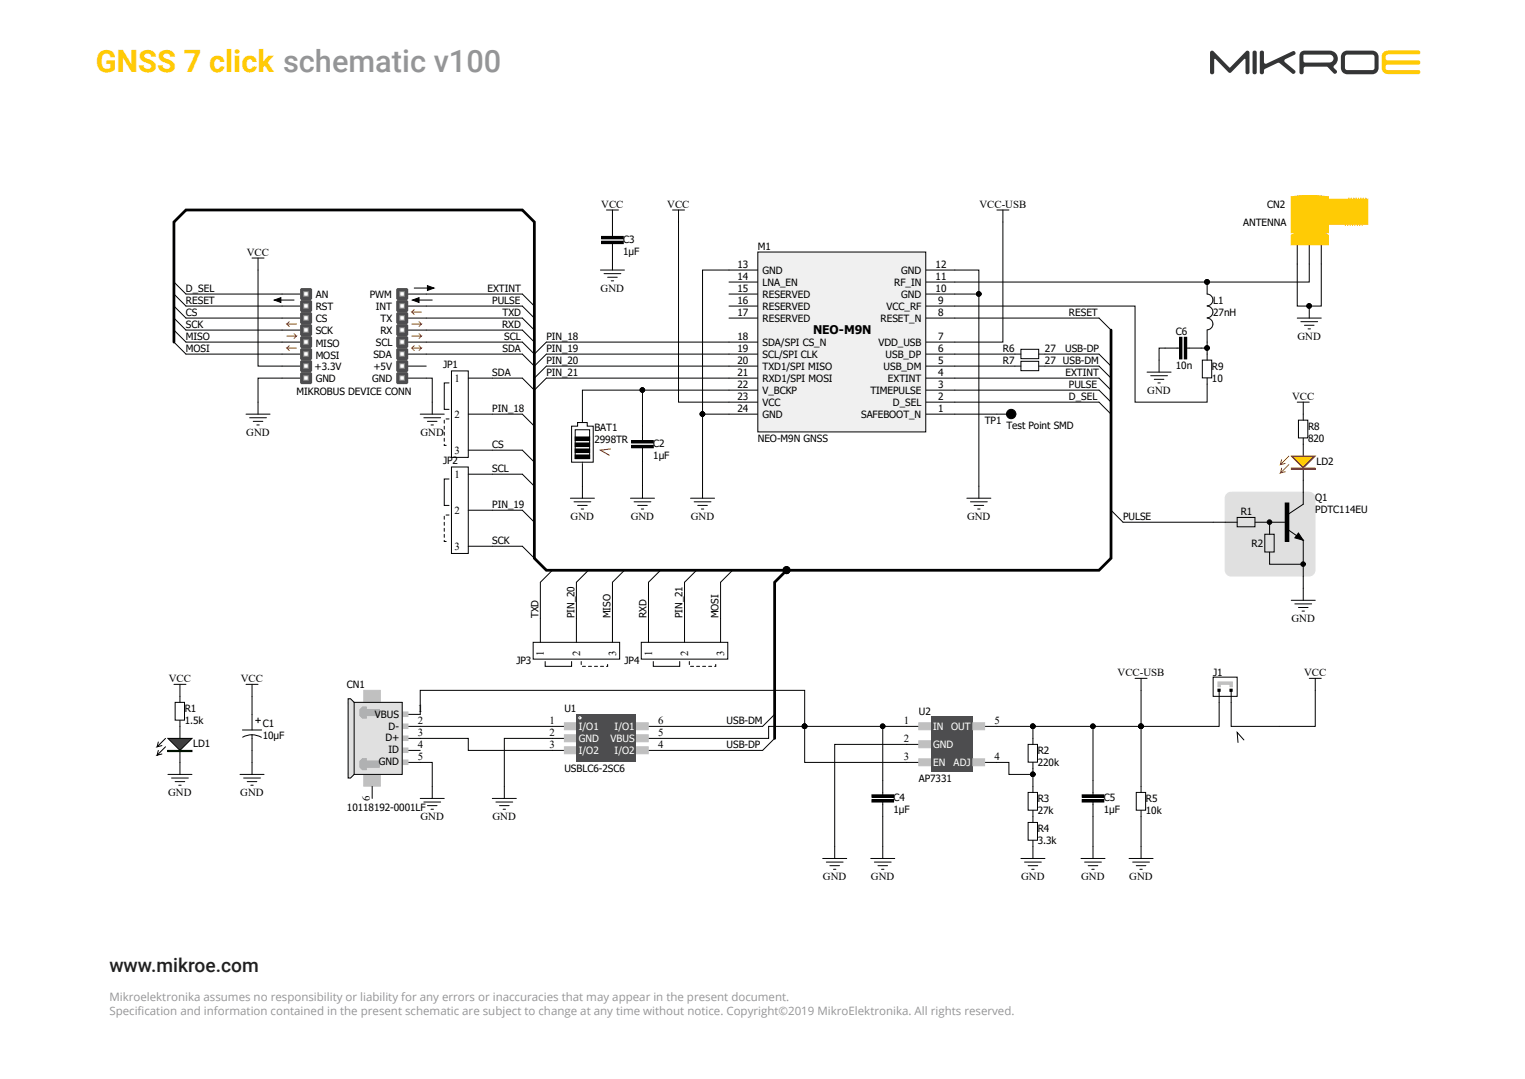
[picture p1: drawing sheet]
<svg xmlns="http://www.w3.org/2000/svg" width="420mm" height="297mm" viewBox="0 0 420 297" stroke-linecap="round" stroke-linejoin="round" font-family="sans-serif">
<path d="M381 14.4l1.3-.5h8.4a.54 .54 0 0 1 .5 .5 .54 .54 0 0 1-.5 .6h-8.6a.9 .9 0 0 0-.5 .8 .9 .9 0 0 0 .5 .8h8.6a.58 .58 0 0 1 .5 .6 .58 .58 0 0 1-.5 .6h-8.6a.8 .8 0 0 0-.5 .8 .8 .8 0 0 0 .7 .7h8.4a.55 .55 0 0 1 .5 .5 .55 .55 0 0 1-.5 .6h-8.4a1.74 1.74 0 0 1-1.8-1.8v-3.3z" fill-rule="evenodd" fill="#ffcb05"/>
<path d="M359 15.1l7.2-.1a1.09 1.09 0 0 1 1.1 1.1 1.09 1.09 0 0 1-1.1 1.1h-6.9l-.3-.5zM358.4 14.2l-.5 1.1v4.6a.58 .58 0 0 0 .6 .5 .58 .58 0 0 0 .5-.5l.1-1.2 .3-.3h5.9l2 1.8a.56 .56 0 0 0 .7-.1 .56 .56 0 0 0 .1-.7l-.3-.3a.72 .72 0 0 1-.5-.6 .72 .72 0 0 1 .5-.7 2.22 2.22 0 0 0 .5-2.5 2.22 2.22 0 0 0-2.1-1.4h-6.9zM347.1 14.1l-.1 .3v5.5a.58 .58 0 0 0 .5 .5 .58 .58 0 0 0 .6-.5v-.7l.3-.2 3.7-1.7 3.8 2.9a.57 .57 0 0 0 .7-.1 .57 .57 0 0 0 0-.7l-2.7-2.3-.2-.4 .3-.4 2.5-1.2a.56 .56 0 0 0 .2-.7 .56 .56 0 0 0-.7-.3l-7.3 3.5-.6-.4v-3l-.5-.3zM345.1 14.1l-.1 .3v5.5a.58 .58 0 0 0 .5 .5 .58 .58 0 0 0 .6-.5v-5.5l-.3-.4zM369.8 14.4l.9-.4 7.2-.1a1.74 1.74 0 0 1 1.8 1.8v3a1.74 1.74 0 0 1-1.8 1.7h-6.8a1.74 1.74 0 0 1-1.8-1.7v-3.4zM370.6 15.2l-.2 .5v3l.3 .5 7.2 .1 .6-.3 .1-3.3-.4-.6-7.1-.1zM333.4 14.1l-.1 .4v5.4a.58 .58 0 0 0 .5 .5 .58 .58 0 0 0 .6-.5v-3.5l.3-.2 3.6 3.7 .4 .2 .4-.2 3.5-3.6 .3-.1 .1 3.7a.55 .55 0 0 0 .6 .5 .55 .55 0 0 0 .5-.5v-5.4l-.3-.5-.6 .1-4.5 4.5-4.5-4.5-.4-.2z" fill-rule="evenodd" fill="#343537"/>
<path d="M357.3 67.4v5.3M360.6 67.4v5.3M363.9 67.4v5.3" fill="none" stroke="#000" stroke-width=".28"/>
<path d="M365.9 54.8h10.8v6.9h-10.8z" fill="#ffcb05" stroke="#fd8300" stroke-width=".28"/>
<path d="M365.9 54.8v7" fill="none" stroke="#808080" stroke-width=".28"/>
<path d="M371.5 54.5l-1 7.6M372.2 54.5l-1 7.6M372.8 54.5l-1 7.6M373.5 54.5l-1 7.6M374.1 54.5l-.9 7.6M374.8 54.5l-1 7.6M375.5 54.5l-1 7.6M376.1 54.5l-1 7.6" fill="none" stroke="#fd8300" stroke-width=".28"/>
<path d="M355.6 64.7l1.3-.6h7.3l1.7 .6v2.7h-10.3z" fill-rule="evenodd" fill="#ffcb05"/>
<path d="M355.6 64.7l1.3-.6h7.3l1.7 .6v2.7h-10.3z" fill="none" stroke="#fd8300" stroke-width=".28"/>
<path d="M355.6 54.2l3-.4h4l3.3 .4v9.9h-10.3z" fill-rule="evenodd" fill="#ffcb05"/>
<path d="M355.6 54.2l3-.4h4l3.3 .4v9.9h-10.3z" fill="none" stroke="#fd8300" stroke-width=".28"/>
<path d="M249.7 199.9h3.3M249.7 204.9h3.3M249.7 209.9h3.3" fill="none" stroke="#000" stroke-width=".28"/>
<g fill="#c0c0c0" stroke="#c0c0c0" stroke-width=".28">
<path d="M253 198.9h3.3v2h-3.3z"/>
<path d="M253 203.9h3.3v1.9h-3.3z"/>
<path d="M253 208.9h3.3v1.9h-3.3z"/>
</g>
<path d="M256.4 197.3h11.5v15.1h-11.5z" fill="#4d4d4f"/>
<path d="M49.6 199.9v3.3M115.7 199.9h36.4M271.2 199.9h3.4M46.3 206.6h6.6v.3h-6.6zM49.6 206.6v3.3M271.2 209.9h3.4" fill="none" stroke="#000" stroke-width=".28"/>
<g fill="#c0c0c0" stroke="#c0c0c0" stroke-width=".28">
<path d="M267.9 198.9h3.3v2h-3.3z"/>
<path d="M267.9 208.9h3.3v1.9h-3.3z"/>
</g>
<path d="M46.3 206.7h6.6" fill="none" stroke="#00bf00" stroke-width=".33"/>
<path d="M46.3 203.2h6.6l-3.3 3.4z" fill="#00bf00"/>
<g fill="none" stroke="#000" stroke-width=".28">
<path d="M67.8 114h6.6M68.7 115h4.7M69.7 116h2.7M70.7 117h.7M77.7 104.1h-6.6v9.9M115.7 114h6.7M116.7 115h4.7M117.4 104.1h1.6v9.9M117.7 116h2.7M118.7 117h.7M358.9 122.3v3.3M358.9 128.9v3.3"/>
<path d="M249.7 199.9h-28.1v10h28.1M43.6 206.6l-.3 1.3M43.6 204.2l-.3 1.4M45.6 205.6l-2.3 2.3 1.3-.4M45.6 203.2l-2.3 2.4 1.3-.4M46.3 203.2h6.6l-3.3 3.4zM115.7 203.2h13.3v3.4h23.1M115.7 209.9h3.3v9.9M115.7 219.8h6.7M135.6 219.8h6.6M152.1 203.2h-13.2v16.6M249.7 204.9h-19.8v31.4"/>
<path d="M116.7 220.8h4.7M117.7 221.8h2.7M118.7 222.7h.7M136.6 220.8h4.6M137.6 221.8h2.6M138.6 222.7h.6M226.6 236.3h6.6M227.6 237.3h4.6M228.6 238.3h2.6M229.6 239.3h.6"/>
</g>
<g fill="#000" stroke="#000" stroke-width=".28">
<circle cx="221.6" cy="199.9" r=".63"/>
<circle cx="243.1" cy="199.9" r=".63"/>
</g>
<path d="M355.6 129h6.6" fill="none" stroke="#f00" stroke-width=".33"/>
<path d="M355.6 128.9h6.6v.3h-6.6z" fill="none" stroke="#f00" stroke-width=".28"/>
<path d="M355.6 125.6h6.6l-3.3 3.3z" fill="#f30"/>
<path d="M353 128.9l-.4 1.3M353 126.6l-.4 1.3M355 127.9l-2.4 2.3 1.4-.3M355 125.6l-2.4 2.3 1.4-.4M355.6 125.6h6.6l-3.3 3.3z" fill="none" stroke="#f00" stroke-width=".28"/>
<g fill="none" stroke="#000" stroke-width=".28">
<path d="M167 57.8h3.3M168.7 57.8v3.3M185.2 57.8h3.3M186.9 57.8v52.9h13.9M274.6 57.8h3.3M276.2 57.8v36.4h-13.2M69.4 71h3.3M71.1 71v29.8h6.6M165.4 74.3h6.6M166.4 75.3h4.6M167.4 76.3h2.6M168.3 77.3h.7"/>
<path d="M168.7 71v3.3M200.8 74.3h-7.3v39.7M357.3 72.7v11.5h6.6v-11.5M47.9 80.9l3.3 3.3h26.5M117.4 80.9h26.5M117.4 87.6h26.5M117.4 84.2h26.5M117.4 90.9h26.5M117.4 94.2h26.5M263 80.9h6.6M263 97.5h18.2M281.2 96.1h4.9v2.6h-4.9z"/>
<path d="M281.2 99.5h4.9v2.5h-4.9zM286.1 97.5h1.7M357.3 87.6h6.6M358.3 88.5h4.6M359.3 89.5h2.6M360.2 90.5h.7M360.6 84.2v3.4M176.9 107.4v9.9M193.5 114v23.1M193.5 114h7.3M263 100.8h18.2M286.1 100.8h1.7"/>
<path d="M157.1 137.1h6.6M158.1 138.1h4.6M159.1 139.1h2.6M160.4 133.8v3.3M173.6 137.1h6.7M174.6 138.1h4.7M175.6 139.1h2.7M176.9 127.2v9.9M190.2 137.1h6.6M191.2 138.1h4.6M192.2 139.1h2.6M266.3 137.1h6.6"/>
<path d="M267.3 138.1h4.6M268.3 139.1h2.6M269.6 133.8v3.3M160.1 140.1h.6M176.6 140.1h.7M193.2 140.1h.6M269.3 140.1h.6M355.6 165.2h6.6M356.6 166.2h4.6M357.6 167.2h2.6M358.6 168.2h.7M358.9 161.9v3.3"/>
<path d="M47.9 188.4h3.3M48.2 193.3h2.6v4.9h-2.6zM49.6 188.4v4.9M49.6 198.3v1.6M67.8 188.4h3.3M69.4 188.4v12.5M70.4 198.3h1.3M71.1 197.6v1.3M243.1 199.9v18.9M274.6 199.9h9.9M301 199.9v18.9M312.6 186.7h3.3"/>
<path d="M314.3 186.7v29.8M360.6 186.7h3.3M362.2 186.7v13.2h-9.9M46.3 213.2h6.6M47.2 214.2h4.7M48.2 215.1h2.7M49.2 216.1h.7M49.6 209.9v3.3M66.1 213.2h6.6M66.8 200.9h5.3M67.1 214.2h4.6M68.1 215.1h2.6"/>
<path d="M69.1 216.1h.6M69.4 202.3l1.1 .1 1.5 .5M69.4 202.3l-1.1 .1-1.5 .5M69.4 202.3v10.9M240.1 218.8h6v.6h-6zM274.6 209.9h3.3v3.3h6.6v-3.3M283.2 204.9h2.5v4.9h-2.5zM283.2 218.1h2.5v4.9h-2.5zM284.5 203.2v1.7M284.5 213.2v4.9M298 218.8h6v.6h-6zM239.8 236.3h6.6"/>
<path d="M240.1 220.1h6v.7h-6zM240.8 237.3h4.6M241.8 238.3h2.6M242.8 239.3h.7M243.1 220.8v15.5M281.2 236.3h6.6M282.2 237.3h4.6M283.2 226.4h2.5v4.9h-2.5zM283.2 238.3h2.6M284.1 239.3h.7M284.5 223.1v3.3M284.5 231.3v5"/>
<path d="M297.7 236.3h6.6M298 220.1h6v.7h-6zM298.7 237.3h4.6M299.7 238.3h2.6M300.7 239.3h.7M301 220.8v15.5M310.9 236.3h6.7M311.9 237.3h4.7M312.9 238.3h2.7M313.9 239.3h.7M314.3 224.7v11.6"/>
</g>
<g fill="#000" stroke="#000" stroke-width=".28">
<circle cx="269.6" cy="80.9" r=".63"/>
<circle cx="360.5" cy="84.2" r=".63"/>
<circle cx="176.9" cy="107.4" r=".63"/>
<circle cx="193.5" cy="114" r=".63"/>
<circle cx="216.6" cy="156.9" r=".96"/>
<circle cx="243.1" cy="199.9" r=".63"/>
<circle cx="284.4" cy="199.9" r=".63"/>
<circle cx="301" cy="199.9" r=".63"/>
<circle cx="314.2" cy="199.9" r=".63"/>
<circle cx="284.4" cy="213.1" r=".63"/>
</g>
<g fill="#000">
<path d="M240.1 218.8h6v.6h-6z" fill-rule="evenodd"/>
<path d="M298 218.8h6v.6h-6z" fill-rule="evenodd"/>
<path d="M240.1 220.1h6v.7h-6z" fill-rule="evenodd"/>
<path d="M298 220.1h6v.7h-6z" fill-rule="evenodd"/>
</g>
<path d="M306 90.9v62.8l-3.3 3.3h-152.2l-3.3-3.3v-92.6l-3.3-3.3h-92.7l-3.3 3.3v33.1" fill="none" stroke="#000" stroke-width=".76"/>
<path d="M337.9 136l1.2-.5h21.4a1.65 1.65 0 0 1 1.7 1.6v19.8a1.65 1.65 0 0 1-1.7 1.7h-21.4a1.65 1.65 0 0 1-1.7-1.7v-19.8z" fill="#e0e0e0"/>
<path d="M337.9 136l1.2-.5h21.4a1.65 1.65 0 0 1 1.7 1.6v19.8a1.65 1.65 0 0 1-1.7 1.7h-21.4a1.65 1.65 0 0 1-1.7-1.7v-19.8z" fill="none" stroke="#e0e0e0" stroke-width=".28"/>
<g fill="none" stroke="#000" stroke-width=".28">
<path d="M114.1 79.3h4.9M117.7 78.6l1.8 .7-1.8 .7zM165.7 66.4h6v.7h-6zM165.7 65.1h6v.6h-6zM168.7 61.1v4M168.7 67.1v3.9M75.5 82.6l1.9-.7v1.4zM76 82.6h5M113.6 82.6l1.8-.7v1.4zM114.1 82.6h4.9M143.9 80.9l3.3 3.3M143.9 84.2l3.3 3.4"/>
<path d="M143.9 87.6l3.3 3.3M143.9 90.9l3.3 3.3M143.9 94.2l3.3 3.3 3.3-3.3h50.3M143.9 97.5l3.3 3.3 3.3-3.3h50.3M263 84.2h49.6v26.5h19.9v-6.6M263 87.6h39.7l3.3 3.3M287.8 97.5h14.9l3.3 3.3M324.8 92.8h.7v6h-.7zM324.8 95.8h-5.6v6.6M326.2 92.8h.6v6h-.6zM326.8 95.8h5.7M331.1 99.1h2.6v4.9h-2.6z"/>
<path d="M332.5 94.2v4.9M176.9 117.3v4M200.8 104.1h-50.3l-3.3 3.3M200.8 100.8h-50.3l-3.3 3.3M263 104.1h39.7l3.3 3.3M263 107.4h39.7l3.3 3.3M287.8 100.8h14.9l3.3 3.3M315.9 102.4h6.6M316.9 103.4h4.6M317.9 104.4h2.6M318.9 105.4h.7M357.3 110.7h3.3"/>
<path d="M357.6 115.6h2.6v4.9h-2.6zM358.9 110.7v4.9M174 122.6h5.9v.7h-5.9zM174 121.3h5.9v.6h-5.9zM176.9 123.3v3.9M354 138.5h1v10.5h-1zM358.9 120.6v1.7M358.9 132.2v6.6l-3.9 2.6M306 140.4l3.3 3.3h31.4M340.7 142.4h4.9v2.6h-4.9zM345.7 143.7h8.6M348.3 147.1h2.6v4.8h-2.6z"/>
<path d="M349.7 152v3.3h9.2M349.7 143.7v3.4M354.6 145.7l4.3 3v13.2M357.6 146.7l1.3 2-2.3-.7zM213.3 196.6l-3.3 3.3h-28.1M334.1 186.4h6.6v5.3h-6.6zM335.8 190v9.9h-51.3v3.3M339.1 190v9.9h13.2M213.3 203.2l-3.3 3.4h-28.1"/>
</g>
<g fill="#000">
<path d="M117.7 78.6l1.8 .7-1.8 .7zM75.5 82.6l1.9-.7v1.4zM113.6 82.6l1.8-.7v1.4zM357.6 146.7l1.3 2-2.3-.7z"/>
<path d="M165.7 66.4h6v.7h-6z" fill-rule="evenodd"/>
<path d="M165.7 65.1h6v.6h-6z" fill-rule="evenodd"/>
<path d="M324.8 92.8h.7v6h-.7z" fill-rule="evenodd"/>
<path d="M326.2 92.8h.6v6h-.6z" fill-rule="evenodd"/>
<path d="M174 122.6h5.9v.7h-5.9z" fill-rule="evenodd"/>
<path d="M174 121.3h5.9v.6h-5.9z" fill-rule="evenodd"/>
<path d="M354 138.5h1v10.5h-1z" fill-rule="evenodd"/>
</g>
<g fill="#000" stroke="#000" stroke-width=".28">
<path d="M335.4 189.7h.6v.6h-.6zM338.7 189.7h.6v.6h-.6z"/>
<circle cx="332.4" cy="95.8" r=".63"/>
<circle cx="216.6" cy="156.9" r=".96"/>
<circle cx="349.6" cy="143.7" r=".63"/>
<circle cx="358.9" cy="155.3" r=".63"/>
<circle cx="284.4" cy="199.9" r=".63"/>
<circle cx="301" cy="199.9" r=".63"/>
<circle cx="314.2" cy="199.9" r=".63"/>
</g>
<path d="M216.7 157l-3.4 3.3v42.9" fill="none" stroke="#000" stroke-width=".76"/>
<path d="M168.1 123.6l-2.7 .3 2.4 1.4" fill="none" stroke="#c00" stroke-width=".28"/>
<path d="M335.4 187.7h4v1.3h-.7v-.6h-2.6v.6h-.7z" fill-rule="evenodd" fill="#c0c0c0"/>
<path d="M335.4 187.7h4v1.3h-.7v-.6h-2.6v.6h-.7z" fill="none" stroke="#c0c0c0" stroke-width=".28"/>
<g fill="none" stroke="#000" stroke-width=".28">
<path d="M200.8 77.6h7.9M200.8 74.3h7.9M255 77.6h8M255 74.3h8M200.8 97.5h7.9M200.8 94.2h7.9M200.8 87.6h7.9M200.8 84.2h7.9M200.8 80.9h7.9M255 97.5h8M255 94.2h8M255 87.6h8"/>
<path d="M255 84.2h8M255 80.9h8M200.8 114h7.9M200.8 110.7h7.9M200.8 107.4h7.9M200.8 104.1h7.9M200.8 100.8h7.9M255 114h8M255 110.7h8M255 107.4h8M255 104.1h8M255 100.8h8"/>
<path d="M342.6 203.7l-1.9-2.1 .3 2.8"/>
</g>
<path d="M208.7 69.4h46.3v49.5h-46.3z" fill="#f0f0f0" stroke="#000" stroke-width=".28"/>
<g fill="none" stroke="#000" stroke-width=".28">
<path d="M263 74.3h6.6v59.5M77.7 80.9h4.9M77.7 84.2h4.9M77.7 87.6h4.9M77.7 90.9h4.9M77.7 94.2h4.9M77.7 97.5h4.9M112.4 80.9h5M112.4 84.2h5M112.4 87.6h5M112.4 90.9h5M112.4 94.2h5"/>
<path d="M112.4 97.5h5M77.7 100.8h4.9M77.7 104.1h4.9M112.4 100.8h5M112.4 104.1h5M157.4 117.3h1.7v-1h2.6v1h1.7v9.9h-6zM158.4 118.3h4v7.9h-4zM200.8 107.4h-40.4v8.9M158.4 125.2h4v1h-4zM158.4 123.6h4v1h-4zM158.4 121.9h4v1h-4zM158.4 120.3h4v1h-4z"/>
<path d="M160.4 127.9v5.9"/>
</g>
<g fill="#000" stroke="#000" stroke-width=".28">
<circle cx="269.6" cy="80.9" r=".63"/>
<circle cx="176.9" cy="107.4" r=".63"/>
</g>
<path d="M160.4 127.2v.7" fill="none" stroke="#0c0087" stroke-width=".28"/>
<g fill="#000">
<path d="M158.4 125.2h4v1h-4z" fill-rule="evenodd"/>
<path d="M158.4 123.6h4v1h-4z" fill-rule="evenodd"/>
<path d="M158.4 121.9h4v1h-4z" fill-rule="evenodd"/>
<path d="M158.4 120.3h4v1h-4z" fill-rule="evenodd"/>
</g>
<g fill="#4d4d4f">
<path d="M82.6 79.6l.4-.3h2.6l.4 .3v2.7l-.4 .3h-2.6l-.4-.3z" fill-rule="evenodd"/>
<path d="M82.6 82.9l.4-.3h2.6l.4 .3v2.7l-.4 .3h-2.6l-.4-.3z" fill-rule="evenodd"/>
</g>
<g fill="#fff" stroke="#808080" stroke-width=".28">
<path d="M83.6 80.3h1.3v1.2h-1.3z"/>
<path d="M83.6 83.6h1.3v1.2h-1.3z"/>
</g>
<g fill="#4d4d4f">
<path d="M82.6 86.2l.4-.3h2.6l.4 .3v2.7l-.4 .3h-2.6l-.4-.3z" fill-rule="evenodd"/>
<path d="M82.6 89.5l.4-.3h2.6l.4 .3v2.7l-.4 .3h-2.6l-.4-.3z" fill-rule="evenodd"/>
</g>
<g fill="#fff" stroke="#808080" stroke-width=".28">
<path d="M83.6 86.9h1.3v1.2h-1.3z"/>
<path d="M83.6 90.2h1.3v1.3h-1.3z"/>
</g>
<g fill="#4d4d4f">
<path d="M82.6 92.8l.4-.3h2.6l.4 .3v2.7l-.4 .3h-2.6l-.4-.3z" fill-rule="evenodd"/>
<path d="M82.6 96.1l.4-.3h2.6l.4 .3v2.7l-.4 .3h-2.6l-.4-.3z" fill-rule="evenodd"/>
</g>
<g fill="#fff" stroke="#808080" stroke-width=".28">
<path d="M83.6 93.5h1.3v1.3h-1.3z"/>
<path d="M83.6 96.8h1.3v1.3h-1.3z"/>
</g>
<g fill="#4d4d4f">
<path d="M82.6 99.5l.4-.4h2.6l.4 .4v2.6l-.4 .3h-2.6l-.4-.3z" fill-rule="evenodd"/>
<path d="M82.6 102.8l.4-.4h2.6l.4 .4v2.6l-.4 .3h-2.6l-.4-.3z" fill-rule="evenodd"/>
</g>
<g fill="#fff" stroke="#808080" stroke-width=".28">
<path d="M83.6 100.1h1.3v1.3h-1.3z"/>
<path d="M83.6 103.4h1.3v1.3h-1.3z"/>
</g>
<g fill="#4d4d4f">
<path d="M109.1 79.6l.3-.3h2.7l.3 .3v2.7l-.3 .3h-2.7l-.3-.3z" fill-rule="evenodd"/>
<path d="M109.1 82.9l.3-.3h2.7l.3 .3v2.7l-.3 .3h-2.7l-.3-.3z" fill-rule="evenodd"/>
</g>
<g fill="#fff" stroke="#808080" stroke-width=".28">
<path d="M110.1 80.3h1.3v1.2h-1.3z"/>
<path d="M110.1 83.6h1.3v1.2h-1.3z"/>
</g>
<g fill="#4d4d4f">
<path d="M109.1 86.2l.3-.3h2.7l.3 .3v2.7l-.3 .3h-2.7l-.3-.3z" fill-rule="evenodd"/>
<path d="M109.1 89.5l.3-.3h2.7l.3 .3v2.7l-.3 .3h-2.7l-.3-.3z" fill-rule="evenodd"/>
</g>
<g fill="#fff" stroke="#808080" stroke-width=".28">
<path d="M110.1 86.9h1.3v1.2h-1.3z"/>
<path d="M110.1 90.2h1.3v1.3h-1.3z"/>
</g>
<g fill="#4d4d4f">
<path d="M109.1 92.8l.3-.3h2.7l.3 .3v2.7l-.3 .3h-2.7l-.3-.3z" fill-rule="evenodd"/>
<path d="M109.1 96.1l.3-.3h2.7l.3 .3v2.7l-.3 .3h-2.7l-.3-.3z" fill-rule="evenodd"/>
</g>
<g fill="#fff" stroke="#808080" stroke-width=".28">
<path d="M110.1 93.5h1.3v1.3h-1.3z"/>
<path d="M110.1 96.8h1.3v1.3h-1.3z"/>
</g>
<g fill="#4d4d4f">
<path d="M109.1 99.5l.3-.4h2.7l.3 .4v2.6l-.3 .3h-2.7l-.3-.3z" fill-rule="evenodd"/>
<path d="M109.1 102.8l.3-.4h2.7l.3 .4v2.6l-.3 .3h-2.7l-.3-.3z" fill-rule="evenodd"/>
</g>
<g fill="#fff" stroke="#808080" stroke-width=".28">
<path d="M110.1 100.1h1.3v1.3h-1.3z"/>
<path d="M110.1 103.4h1.3v1.3h-1.3z"/>
</g>
<g fill="none" stroke="#ee0e22" stroke-width=".28">
<path d="M79 92.5h2.7l-.7 .7M79.7 95.2l-.7 .6M79.7 88.5l-.7 .7M81 91.9l.7 .6M81.7 95.8h-2.7l.7 .7M81.7 89.2h-2.7l.7 .7M113.4 89.2h2.7l-.7 .7M113.4 92.5h2.7l-.7 .7M113.4 95.8h2.7l-.7 .7M113.4 95.8l.7 .7M114.1 85.2l-.7 .7M114.1 95.2l-.7 .6"/>
<path d="M115.4 88.5l.7 .7M115.4 91.9l.7 .6M115.4 95.2l.7 .6M116.1 85.9h-2.7l.7 .7"/>
</g>
<g fill="none" stroke="#000" stroke-width=".28">
<path d="M47.9 77.6l3.3 3.3h26.5M47.9 94.2l3.3 3.3h26.5M47.9 84.2l3.3 3.4h26.5M47.9 87.6l3.3 3.3h26.5M47.9 90.9l3.3 3.3h26.5M117.4 97.5h26.5M123.7 105.4h-1.3v7.3h1.3M124.3 102.1h4.7v23.8h-4.7zM129 114h14.9l3.3 3.3M129 104.1h14.9l3.3 3.3M263 110.7h39.7l3.3 3.3M263 114h14.9"/>
<path d="M123.7 131.8h-1.3v7.3h1.3M124.3 128.5h4.7v23.8h-4.7zM129 123.9h14.9l3.3 3.3M129 130.5h14.9l3.3 3.3M129 140.4h14.9l3.3 3.3M129 150.4h14.9l3.3 3.3M152.1 157l-3.3 3.3v16.5M162.1 157l-3.4 3.3v16.5M172 157l-3.3 3.3v16.5M181.9 157l-3.3 3.3v16.5M191.8 157l-3.3 3.3v16.5M201.8 157l-3.3 3.3v16.5"/>
<path d="M146.8 176.8h23.9v4.6h-23.9zM176.6 176.8h23.8v4.6h-23.8zM115.7 196.6v-6.6h105.9v9.9h-9.9v3.3h-33.1M150.1 182.1v1.3h7.3v-1.3M152.1 199.9h3.3M178.6 199.9h3.3M179.9 182.1v1.3h7.3v-1.3M152.1 203.2h3.3M152.1 206.6h3.3M178.6 206.6h3.3"/>
</g>
<g fill="#000" stroke="#000" stroke-width=".28">
<circle cx="278.5" cy="114" r="1.29"/>
<circle cx="221.6" cy="199.9" r=".63"/>
</g>
<path d="M123.7 115.3h-1.3v7.3h1.3M123.7 141.8h-1.3v7.2h1.3M160.1 182.1v1.3h7.3v-1.3M189.8 182.1v1.3h7.3v-1.3" fill="none" stroke="#000" stroke-width=".28" stroke-dasharray=".8 .8"/>
<g fill="#c0c0c0" stroke="#c0c0c0" stroke-width=".28">
<path d="M155.4 198.9h3.3v2h-3.3z"/>
<path d="M155.4 202.3h3.3v1.9h-3.3z"/>
<path d="M155.4 205.6h3.3v1.9h-3.3z"/>
<path d="M175.3 198.9h3.2v2h-3.2z"/>
<path d="M175.3 202.3h3.2v1.9h-3.2z"/>
<path d="M175.3 205.6h3.2v1.9h-3.2z"/>
</g>
<path d="M158.7 196.6h16.5v13.2h-16.5z" fill="#4d4d4f"/>
<circle cx="159.7" cy="197.6" r=".3" fill="none" stroke="#fff" stroke-width=".28"/>
<g fill="none" stroke="#000" stroke-width=".28">
<path d="M332.5 77.6v3.3a1.62 1.62 0 0 1 1.5 1.7 1.62 1.62 0 0 1-1.5 1.6M360.6 72.7v4.9h-97.6M332.5 90.9v3.3M332.5 84.2a1.62 1.62 0 0 1 1.5 1.7 1.62 1.62 0 0 1-1.5 1.6M332.5 87.6a1.62 1.62 0 0 1 1.5 1.6 1.62 1.62 0 0 1-1.5 1.6M112.4 196.6h3.3M112.4 199.9h3.3M112.4 203.2h3.3M112.4 206.6h3.3M112.4 209.9h3.3M312.9 218.1h2.6v4.9h-2.6zM314.3 216.5v1.6"/>
<path d="M314.3 223.1v1.6"/>
</g>
<circle cx="332.4" cy="77.6" r=".63" fill="#000" stroke="#000" stroke-width=".28"/>
<g fill="#c0c0c0" stroke="#c0c0c0" stroke-width=".28">
<path d="M100.2 190h4.5v3.3h-4.5z"/>
<path d="M100.2 213.2h4.5v3.2h-4.5z"/>
<path d="M109.1 209.2h3.3v1.3h-3.3z"/>
<path d="M109.1 205.9h3.3v1.2h-3.3z"/>
<path d="M109.1 202.6h3.3v1.2h-3.3z"/>
<path d="M109.1 199.3h3.3v1.2h-3.3z"/>
<path d="M109.1 196h3.3v1.2h-3.3z"/>
</g>
<path d="M95.9 193.3h14.8v19.8h-14.8z" fill="#e0e0e0" stroke="#e0e0e0" stroke-width=".28"/>
<path d="M99.2 195.3l.7-.6h.9v.6h3.7v1.7h-3.7v.6h-.9l-.7-.6z" fill="none" stroke="#b0b0b0" stroke-width=".28"/>
<path d="M99.2 195.3h5.2v1.6h-5.2z" fill="#b0b0b0" stroke="#b0b0b0" stroke-width=".28"/>
<path d="M99.2 195.3l.7-.6h.9v2.9h-.9l-.7-.6z" fill-rule="evenodd" fill="#b0b0b0"/>
<path d="M99.2 195.3l.7-.6h.9v2.9h-.9l-.7-.6zM99.2 209.5l.7-.6h.9v.6h3.7v1.7h-3.7v.6h-.9l-.7-.6z" fill="none" stroke="#b0b0b0" stroke-width=".28"/>
<path d="M99.2 209.5h5.2v1.6h-5.2z" fill="#b0b0b0" stroke="#b0b0b0" stroke-width=".28"/>
<path d="M99.2 209.5l.7-.6h.9v2.9h-.9l-.7-.6z" fill-rule="evenodd" fill="#b0b0b0"/>
<path d="M99.2 209.5l.7-.6h.9v2.9h-.9l-.7-.6z" fill="none" stroke="#b0b0b0" stroke-width=".28"/>
<path d="M95.9 192.3h.6l1.4 1.4h-2z" fill-rule="evenodd" fill="#e0e0e0"/>
<path d="M95.9 192.3h.6l1.4 1.4h-2z" fill="none" stroke="#e0e0e0" stroke-width=".28"/>
<path d="M95.9 212.8h2l-1.4 1.4h-.6z" fill-rule="evenodd" fill="#e0e0e0"/>
<path d="M95.9 212.8h2l-1.4 1.4h-.6z" fill="none" stroke="#e0e0e0" stroke-width=".28"/>
<path d="M97.5 193.3l-1-1h-.6v21.9h.6l1-1M97.5 193.3h13.3v19.9h-13.3M97.5 193.3v19.9M102.5 216.5v3.3" fill="none" stroke="#000" stroke-width=".28"/>
<text font-size="8.5" fill="#ffcb05" x="26.4" y="19.9">GNSS 7 click schematic v100</text>
<text font-size="5.3" fill="#231f20" x="30.1" y="267.5">www.mikroe.com</text>
<text font-size="3.3" x="223.9" y="91.8">NEO-M9N</text>
<g font-size="3.2" fill="#939598">
<text x="30.1" y="275.6">Mikroelektronika assumes no responsibility or liability for any errors or inaccuracies that may appear in the present document.</text>
<text x="30.1" y="279.4">Specif</text>
<text x="37.9" y="279.4">ication and information contained in the present schematic are subject to change at any time without notice. Copyright©2019 MikroElektronika. All rights reserved.</text>
</g>
<g font-size="3">
<text x="165.6" y="57.1">VCC</text>
<text x="183.8" y="57.1">VCC</text>
<text x="269.8" y="57.1">VCC-USB</text>
<text x="68" y="70.4">VCC</text>
<text x="165.4" y="80.3">GND</text>
<text x="357.3" y="93.5">GND</text>
<text x="125.2" y="105.1">1</text>
<text x="316" y="108.4">GND</text>
<text x="355.8" y="110">VCC</text>
<text x="67.8" y="119.9">GND</text>
<text x="115.8" y="119.9">GND</text>
<text x="125.2" y="115">2</text>
<text x="125.2" y="124.9">3</text>
<text x="125.2" y="131.5">1</text>
<text x="125.2" y="141.4">2</text>
<text x="157.1" y="143.1">GND</text>
<text x="173.7" y="143.1">GND</text>
<text x="190.2" y="143.1">GND</text>
<text x="266.3" y="143.1">GND</text>
<text x="125.2" y="151.3">3</text>
<text x="355.7" y="171.2">GND</text>
<text x="149.8" y="180.6" transform="rotate(-90 149.8 180.6)">1</text>
<text x="159.7" y="180.6" transform="rotate(-90 159.7 180.6)">2</text>
<text x="169.7" y="180.6" transform="rotate(-90 169.7 180.6)">3</text>
<text x="179.6" y="180.6" transform="rotate(-90 179.6 180.6)">1</text>
<text x="189.5" y="180.6" transform="rotate(-90 189.5 180.6)">2</text>
<text x="199.4" y="180.6" transform="rotate(-90 199.4 180.6)">3</text>
<text x="46.5" y="187.7">VCC</text>
<text x="66.3" y="187.7">VCC</text>
<text x="307.8" y="186.1">VCC-USB</text>
<text x="359.1" y="186.1">VCC</text>
<text x="115.1" y="196">1</text>
<text x="115.1" y="199.3">2</text>
<text x="115.1" y="202.6">3</text>
<text x="151.3" y="199.3">1</text>
<text x="151.3" y="202.6">2</text>
<text x="181.2" y="202.6">5</text>
<text x="181.2" y="199.3">6</text>
<text x="248.9" y="199.3">1</text>
<text x="273.9" y="199.3">5</text>
<text x="115.1" y="205.9">4</text>
<text x="115.1" y="209.2">5</text>
<text x="151.3" y="205.9">3</text>
<text x="181.2" y="205.9">4</text>
<text x="248.9" y="204.2">2</text>
<text x="248.9" y="209.2">3</text>
<text x="273.9" y="209.2">4</text>
<text x="46.3" y="219.1">GND</text>
<text x="66.2" y="219.1">GND</text>
<text x="101.8" y="220.6" transform="rotate(-90 101.8 220.6)">6</text>
<text x="115.8" y="225.7">GND</text>
<text x="135.6" y="225.7">GND</text>
<text x="226.6" y="242.3">GND</text>
<text x="239.9" y="242.3">GND</text>
<text x="281.2" y="242.3">GND</text>
<text x="297.8" y="242.3">GND</text>
<text x="311" y="242.3">GND</text>
</g>
<g font-size="2.8">
<text x="349" y="57.3">CN2</text>
<text x="342.4" y="62.2">ANTENNA</text>
<text x="171.7" y="66.8">C3</text>
<text x="171.7" y="70.1">1µF</text>
<text x="208.7" y="68.8">M1</text>
<text x="203.1" y="77.1">14</text>
<text x="203.1" y="73.8">13</text>
<text x="210" y="75.4">GND</text>
<text x="248.2" y="75.4">GND</text>
<text x="257.7" y="73.8">12</text>
<text x="257.7" y="77.1">11</text>
<text x="51.2" y="80.4">D_SEL</text>
<text x="51.2" y="83.7">RESET</text>
<text x="86.9" y="82">AN</text>
<text x="101.8" y="82">PWM</text>
<text x="134.3" y="80.4">EXTINT</text>
<text x="135.6" y="83.7">PULSE</text>
<text x="203.1" y="83.7">16</text>
<text x="203.1" y="80.4">15</text>
<text x="210" y="78.7">LNA_EN</text>
<text x="210" y="82">RESERVED</text>
<text x="246.3" y="78.7">RF_IN</text>
<text x="248.2" y="82">GND</text>
<text x="257.7" y="80.4">10</text>
<text x="258.3" y="83.7">9</text>
<text x="334.1" y="83.7">L1</text>
<text x="51.2" y="87">CS</text>
<text x="86.9" y="85.3">RST</text>
<text x="86.9" y="88.7">CS</text>
<text x="103.5" y="85.3">INT</text>
<text x="104.8" y="88.7">TX</text>
<text x="138.4" y="87">TXD</text>
<text x="203.1" y="87">17</text>
<text x="210" y="85.3">RESERVED</text>
<text x="210" y="88.7">RESERVED</text>
<text x="242.5" y="88.7">RESET_N</text>
<text x="244.2" y="85.3">VCC_RF</text>
<text x="258.3" y="87">8</text>
<text x="294.4" y="87">RESET</text>
<text x="334.1" y="87">27nH</text>
<text x="51.2" y="90.3">SCK</text>
<text x="51.2" y="93.6">MISO</text>
<text x="86.9" y="92">SCK</text>
<text x="86.9" y="95.6">MISO</text>
<text x="103.5" y="95.3">SCL</text>
<text x="104.8" y="92">RX</text>
<text x="138.3" y="90.3">RXD</text>
<text x="138.9" y="93.6">SCL</text>
<text x="150.5" y="93.6">PIN_18</text>
<text x="203.1" y="93.6">18</text>
<text x="210" y="95.3">SDA/SPI CS_N</text>
<text x="241.9" y="95.3">VDD_USB</text>
<text x="258.3" y="93.6">7</text>
<text x="323.9" y="92.3">C6</text>
<text x="51.2" y="96.9">MOSI</text>
<text x="86.6" y="101.9">+3.3V</text>
<text x="86.9" y="98.9">MOSI</text>
<text x="102.8" y="98.6">SDA</text>
<text x="102.8" y="101.9">+5V</text>
<text x="122" y="101.2">JP1</text>
<text x="138.4" y="96.9">SDA</text>
<text x="150.5" y="100.2">PIN_20</text>
<text x="150.5" y="96.9">PIN_19</text>
<text x="203.1" y="100.2">20</text>
<text x="203.1" y="96.9">19</text>
<text x="210" y="98.6">SCL/SPI CLK</text>
<text x="210" y="101.9">TXD1/SPI MISO</text>
<text x="243.3" y="101.9">USB_DM</text>
<text x="243.9" y="98.6">USB_DP</text>
<text x="258.3" y="96.9">6</text>
<text x="258.3" y="100.2">5</text>
<text x="276.2" y="96.9">R6</text>
<text x="276.2" y="100.2">R7</text>
<text x="287.8" y="96.9">27</text>
<text x="287.8" y="100.2">27</text>
<text x="292.8" y="100.2">USB-DM</text>
<text x="293.4" y="96.9">USB-DP</text>
<text x="323.9" y="101.5">10n</text>
<text x="333.8" y="101.9">R9</text>
<text x="86.9" y="105.2">GND</text>
<text x="102.5" y="105.2">GND</text>
<text x="135.6" y="103.5">SDA</text>
<text x="150.5" y="103.5">PIN_21</text>
<text x="203.1" y="106.8">22</text>
<text x="203.1" y="103.5">21</text>
<text x="210" y="105.2">RXD1/SPI MOSI</text>
<text x="244.6" y="105.2">EXTINT</text>
<text x="258.3" y="103.5">4</text>
<text x="258.3" y="106.8">3</text>
<text x="293.5" y="103.5">EXTINT</text>
<text x="294.4" y="106.8">PULSE</text>
<text x="333.8" y="105.2">10</text>
<text x="81.7" y="108.8">MIKROBUS DEVICE CONN</text>
<text x="135.6" y="113.4">PIN_18</text>
<text x="203.1" y="113.4">24</text>
<text x="203.1" y="110.1">23</text>
<text x="210" y="108.5">V_BCKP</text>
<text x="210" y="111.8">VCC</text>
<text x="239.7" y="108.5">TIMEPULSE</text>
<text x="245.9" y="111.8">D_SEL</text>
<text x="258.3" y="110.1">2</text>
<text x="258.3" y="113.4">1</text>
<text x="294.4" y="110.1">D_SEL</text>
<text x="163.7" y="118.7">BAT1</text>
<text x="210" y="115.1">GND</text>
<text x="237.2" y="115.1">SAFEBOOT_N</text>
<text x="271.2" y="116.8">TP1</text>
<text x="277.2" y="118.1">Test Point SMD</text>
<text x="360.3" y="118.4">R8</text>
<text x="135.6" y="123.4">CS</text>
<text x="163.7" y="122">2998TR</text>
<text x="179.9" y="123">C2</text>
<text x="208.7" y="121.7">NEO-M9N GNSS</text>
<text x="360.3" y="121.7">820</text>
<text x="122" y="127.7">JP2</text>
<text x="135.6" y="130">SCL</text>
<text x="179.9" y="126.3">1µF</text>
<text x="362.6" y="128">LD2</text>
<text x="362.2" y="137.9">Q1</text>
<text x="135.6" y="139.9">PIN_19</text>
<text x="309.3" y="143.2">PULSE</text>
<text x="341.7" y="141.9">R1</text>
<text x="362.2" y="141.2">PDTC114EU</text>
<text x="135.6" y="149.8">SCK</text>
<text x="344.7" y="150.5">R2</text>
<text x="148.3" y="170.2" transform="rotate(-90 148.3 170.2)">TXD</text>
<text x="158.2" y="170.2" transform="rotate(-90 158.2 170.2)">PIN_20</text>
<text x="168.1" y="170.2" transform="rotate(-90 168.1 170.2)">MISO</text>
<text x="178" y="170.2" transform="rotate(-90 178 170.2)">RXD</text>
<text x="188" y="170.2" transform="rotate(-90 188 170.2)">PIN_21</text>
<text x="197.9" y="170.2" transform="rotate(-90 197.9 170.2)">MOSI</text>
<text x="142.2" y="182.9">JP3</text>
<text x="172" y="182.9">JP4</text>
<text x="95.6" y="189.5">CN1</text>
<text x="334.1" y="186.2">J1</text>
<text x="50.9" y="196.1">R1</text>
<text x="103.3" y="197.7">VBUS</text>
<text x="155.4" y="196.1">U1</text>
<text x="253" y="196.7">U2</text>
<text x="50.9" y="199.4">1.5k</text>
<text x="72.4" y="200.1">C1</text>
<text x="72.4" y="203.4">10µF</text>
<text x="107" y="201">D-</text>
<text x="200.1" y="199.4">USB-DM</text>
<text x="53.2" y="205.7">LD1</text>
<text x="106.1" y="204">D+</text>
<text x="107" y="207.3">ID</text>
<text x="200.1" y="206">USB-DP</text>
<text x="285.8" y="207.7">R2</text>
<text x="104.4" y="210.6">GND</text>
<text x="155.4" y="212.6">USBLC6-2SC6</text>
<text x="253" y="215.3">AP7331</text>
<text x="285.8" y="211">220k</text>
<text x="246.1" y="220.5">C4</text>
<text x="285.8" y="220.9">R3</text>
<text x="304" y="220.5">C5</text>
<text x="315.6" y="220.9">R5</text>
<text x="95.6" y="223.2">10118192-0001LF</text>
<text x="246.1" y="223.8">1µF</text>
<text x="285.8" y="224.2">27k</text>
<text x="304" y="223.8">1µF</text>
<text x="315.6" y="224.2">10k</text>
<text x="285.8" y="229.1">R4</text>
<text x="285.8" y="232.4">3.3k</text>
</g>
<g font-size="2.8" fill="#fff">
<text x="159.4" y="201">I/O1</text>
<text x="169.3" y="201">I/O1</text>
<text x="257" y="201">IN</text>
<text x="262" y="201">OUT</text>
<text x="159.4" y="204.3">GND</text>
<text x="159.4" y="207.7">I/O2</text>
<text x="168.2" y="204.3">VBUS</text>
<text x="169.3" y="207.7">I/O2</text>
<text x="257" y="206">GND</text>
<text x="257" y="211">EN</text>
<text x="262.6" y="211">ADJ</text>
</g>
</svg>
